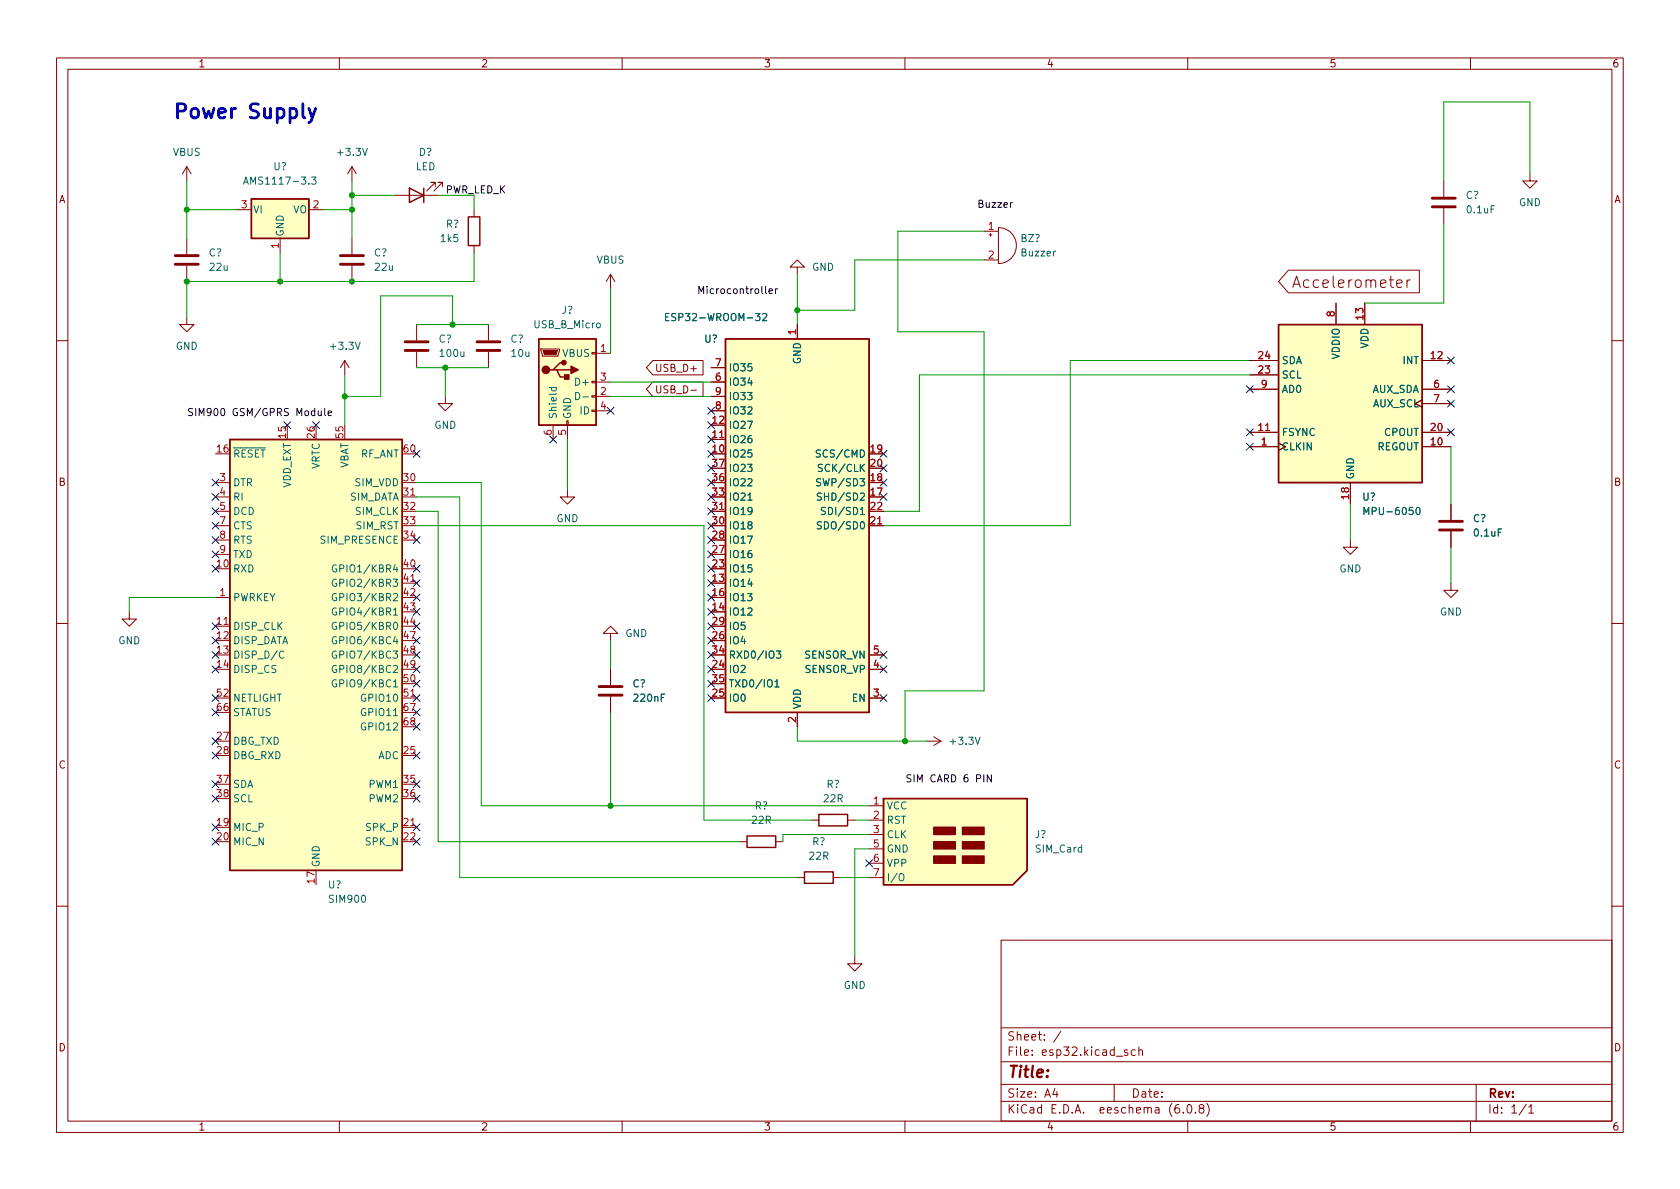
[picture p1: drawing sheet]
<svg xmlns="http://www.w3.org/2000/svg" width="297mm" height="210mm" viewBox="0 0 297 210" stroke-linecap="round" stroke-linejoin="round" font-family="sans-serif">
<g fill="none" stroke="#840000" stroke-width=".18">
<path d="M10 10.2h277v190.1h-277zM12 12.2h273v186.1h-273zM60 10.2v2M110 10.2v2M160 10.2v2M210 10.2v2M260 10.2v2M33 29.5v2.5M33 29.5l-.7 1.2M33 29.5l.8 1.2M41.9 37.1h2.5M54.6 37.1h2.5"/>
<path d="M62.2 29.5l-.7 1.2M62.2 29.5v2.5M62.2 29.5l.8 1.2M69.8 34.5h7.7M77 33v-.7h-.8h.8l-1.6 1.5M78.2 33v-.7h-.7h.7l-1.5 1.5M83.8 37.1v1.2M255.3 32v2.8M255.3 36.8v2.8M270.5 30.7v1.3h1.3l-1.3 1.3-1.3-1.3h1.3M33 56.1v1.3h1.3l-1.3 1.3-1.3-1.3h1.3M33 42.2v2.8"/>
<path d="M33 47v2.8M49.5 42.2v2.5M62.2 42.2v2.8M62.2 47v2.8M73.7 57.4v2.8M83.8 43.4v1.3M86.4 57.4v2.8M107.9 48.5l-.7 1.3M107.9 48.5v2.5M107.9 48.5l.8 1.3M141 47.2h1.2l-1.2-1.2-1.3 1.2h1.3v1.3M141 57.4v2.5"/>
<path d="M174 40.9h2.5M174 46h2.5M174.9 41.5h.5M175.1 41.3v.5M176.5 40.3a3.2 3.2 0 0 1 3.2 3.1 3.2 3.2 0 0 1-3.2 3.2zM227.8 47.8h23.2v4h-23.2l-1.7-2zM236.2 53.6v3.8M241.3 53.6v3.8M247 50.2l.9-.2-.1-.4-.6-.1-.2 .3 .1 .9 .1 .1 .6-.1M248.8 49.5v1.3M249.3 49.5a.51 .51 0 0 0-.5 .4M10 60.2h2"/>
<path d="M61 63.7l-.8 1.3M61 63.7v2.6M61 63.7l.7 1.3M73.7 62.2v2.8M78.7 70.1v1.3h1.3l-1.3 1.2-1.2-1.2h1.2M86.4 62.2v2.8M95.6 61.7h3.3v.3l-.2 1h-2.8zM97.8 75.2v2.5M100.2 74.4h.3v.8h-.3zM100.3 75.2v2.5M104.6 72.5h.8v.3h-.8zM104.6 70h.8v.2h-.8z"/>
<path d="M104.6 67.4h.8v.3h-.8zM104.6 62.4h.8v.2h-.8zM105.4 62.5h2.5M105.4 70.1h2.5M105.4 67.6h2.5M105.4 72.6h2.5M115.4 67.6h8.9v2.5h-8.9l-1.1-1.3zM115.4 63.7h8.9v2.6h-8.9l-1.1-1.3zM122.2 69h.9M125.7 70.1h2.6M125.7 67.6h2.6M125.7 72.6h2.6"/>
<path d="M125.7 77.7h2.6M125.7 65h2.6M221 79h5.1M221 76.4h5.1M221 63.7h5.1M221 66.3h5.1M221 68.8h5.1M251.5 70.7l-1.3 .7 1.3 .6M251.5 79h5M251.5 76.4h5M251.5 63.7h5M251.5 68.8h5"/>
<path d="M251.5 71.4h5M285 60.2h2M38.1 85.3h2.5M38.1 87.9h2.5M38.1 90.4h2.5M38.1 93h2.5M38.1 95.5h2.5M38.1 98h2.5M71.1 87.9h2.6M100.3 86.6v1.3h1.3l-1.3 1.2-1.2-1.2h1.2M125.7 90.4h2.6M153.7 93h2.5"/>
<path d="M238.8 95.5v1.3h1.2l-1.2 1.2-1.3-1.2h1.3M238.8 85.3v3.8M256.5 89.1v2.8M256.5 94v2.8M10 110.2h2M22.9 108.2v1.3h1.2l-1.2 1.2-1.3-1.2h1.3M38.1 105.7h2.5M38.1 110.7h2.5M71.1 103.1h2.6M107.9 112h1.3l-1.3-1.3-1.2 1.3h1.2v1.3M107.9 118.4v2.8M153.7 118.4h2.5"/>
<path d="M153.7 115.8h2.5M256.5 103.1v1.3h1.3l-1.3 1.3-1.2-1.3h1.2M285 110.2h2M71.1 123.4h2.6M107.9 123.2v2.8M141 126v2.5M153.7 123.4h2.5M163.8 131.1h2.6M165.1 130.3l1.3 .8M166.4 131.1l-1.3 .7M71.1 146.3h2.6M130.8 148.8h1.3"/>
<path d="M137.2 148.8h1.2M141 155.2h1.2M143.5 145h1.3M147.3 155.2h1.3M149.9 145h1.2M153.7 142.5h2.5M153.7 145h2.5M153.7 147.6h2.5M153.7 150.1h2.5M153.7 152.6h2.5M153.7 155.2h2.5M10 160.2h2"/>
<path d="M151.1 169.2v1.2h1.3l-1.3 1.3-1.2-1.3h1.2M177 166.3h108v32h-108zM285 160.2h2M60 198.3v2M110 198.3v2M160 198.3v2M177 194.8h108M177 191.8h108M177 187.8h108M177 181.8h108M186.5 192.5l-.4 1h1M186.9 193v1"/>
<path d="M187.6 182.4l-1.3 1.9M197 191.8v3M199.4 185.7l-.4-.1-.2 .2 .1 .3 .5 .1v.4h-.6M200.7 185.7l-.4-.1-.3 .3v.4l.1 .3h.6M201.4 185.8l.2-.2 .3 .1 .1 .9M201.4 185.1v1.5M208.4 195.3a.59 .59 0 0 0-.7 .7v.5l.2 .3h.4l.2-.1 .1-.5-.2-.2-.4-.1-.3 .3M209.2 196.7v.1M210 198.3v2M210.1 195.4l.1-.1a.81 .81 0 0 1 .6 .7 .81 .81 0 0 1-.3 .8h-.1a.81 .81 0 0 1-.6-.6 .81 .81 0 0 1 .3-.8zM211.4 196.7v.1M212.3 196l-.3-.3 .1-.2 .2-.2 .4 .1 .2 .2-.1 .2-.7 .2-.1 .3 .1 .4 .2 .1h.3l.3-.3v-.2l-.3-.3"/>
<path d="M213.4 195.1a1.72 1.72 0 0 1 0 2.3M260 198.3v2M261 191.8v6.5M269.9 195.3l-1.3 1.9M270.3 195.8l.4-.5v1.5M270.3 196.8h.9"/>
</g>
<g fill="none" stroke="#840000" stroke-width=".51">
<path d="M253.2 36.6h4.1M253.2 35h4.1M31 46.7h4.1M31 45.2h4.1M60.2 46.7h4.1M60.2 45.2h4.1M71.6 62h4.1M71.6 60.4h4.1M84.3 62h4.1M84.3 60.4h4.1M254.5 93.7h4.1M254.5 92.2h4.1"/>
<path d="M105.9 122.9h4.1M105.9 121.4h4.1"/>
</g>
<g fill="#ffffc2" stroke="#ffffc2" stroke-width=".18">
<path d="M40.6 77.7h30.5v76.2h-30.5z"/>
<path d="M156.2 141.2h25.4v12.7l-2.5 2.6h-22.9z"/>
<path d="M226.1 57.4h25.4v27.9h-25.4z"/>
<path d="M44.4 35.2h10.2v7h-10.2z"/>
<path d="M95.2 59.9h10.2v15.3h-10.2z"/>
<path d="M128.3 59.9h25.4v66.1h-25.4z"/>
</g>
<g fill="none" stroke="#840000" stroke-width=".25">
<path d="M44.4 35.2h10.2v7h-10.2zM72.4 33.3l2.5 1.2-2.5 1.3zM74.9 33.3v2.5M82.8 38.3h2v5.1h-2zM95.2 59.9h10.2v15.3h-10.2zM128.3 59.9h25.4v66.1h-25.4zM226.1 57.4h25.4v27.9h-25.4zM40.6 77.7h30.5v76.2h-30.5zM97.8 65.4h.6l.7 1.3h1.2M98.4 65.4h2.6M99.7 64.1h-.6l-1.3 1.3h-.6M132.1 147.8h5.1v2.1h-5.1z"/>
<path d="M142.2 154.2h5.1v2h-5.1zM144.8 144h5.1v2h-5.1zM156.2 141.2h25.4v12.7l-2.5 2.6h-22.9z"/>
</g>
<g fill="none" stroke="#006464" stroke-width=".18">
<path d="M43.1 32.6l.4-1.3 .4 1.3M43.2 32.2h.6M55.1 31.3h.8l-.4 .5 .3 .1v.6l-.2 .1-.5-.1M117.7 56h.4M118.3 55.4h-.6v1.3h.6M134.8 55.6l.5-.2 .3 .4-.8 .9h.8M97.1 68.5h1.3M97.6 68.5l-.1 .4 .3 .2 .5-.1v-.5M101.8 69.4a.64 .64 0 0 1 .7 .6 .64 .64 0 0 1-.7 .7zM103 70.2h1M145 79.6h-.4l-.2 .1v.3l.5 .3 .1 .3-.2 .2h-.5M59.5 99.9a.59 .59 0 0 0-.8 .6 .59 .59 0 0 0 .8 .6v-.5h-.2"/>
<path d="M132.2 88.5h.8M145.1 84.7l-.5-.1-.2 .2v.3l.6 .3 .1 .3-.2 .2h-.5M145.2 87.2h-.5l-.1 .1v.4l.5 .2 .1 .3-.2 .3-.5-.1M145.2 92.3h-.5l-.1 .1v.3l.5 .3 .1 .3-.2 .2h-.5M145.4 82.2l-.5-.1-.2 .1v.4l.6 .2 .1 .3-.2 .3-.5-.1M145.9 89.8l-.4-.1-.2 .1v.4l.5 .2 .1 .4-.2 .2-.5-.1M241.2 91v-1.3l.4 .9 .4-.9v1.3M250.5 89.8l.2-.1a.68 .68 0 0 1 .4 .7 .68 .68 0 0 1-.4 .6l-.2-.1-.1-.4zM50.2 115.2a.6 .6 0 0 0-.9 .5 .6 .6 0 0 0 .6 .7l.3-.1M59.5 102.5a.59 .59 0 0 0-.8 .6 .59 .59 0 0 0 .8 .5v-.5h-.2M59.5 105a.59 .59 0 0 0-.8 .6 .59 .59 0 0 0 .8 .6v-.5h-.2M59.5 107.6a.59 .59 0 0 0-.8 .5 .59 .59 0 0 0 .8 .6v-.5h-.2"/>
<path d="M59.5 110.1a.59 .59 0 0 0-.8 .6 .59 .59 0 0 0 .8 .6v-.5h-.2M59.5 112.6a.59 .59 0 0 0-.8 .6 .59 .59 0 0 0 .8 .6v-.5h-.2M59.5 115.2a.59 .59 0 0 0-.8 .6 .59 .59 0 0 0 .8 .5v-.5h-.2M59.5 117.7a.59 .59 0 0 0-.8 .6 .59 .59 0 0 0 .8 .6v-.5h-.2M137.3 115.1h.7l-.4 .5 .4 .1v.6l-.2 .1-.5-.1M59.5 120.3a.59 .59 0 0 0-.8 .5 .59 .59 0 0 0 .8 .6v-.5h-.2M137 120.6l.4-.4v1.3M137 121.5h.7M159 154.7l.3-.2a.43 .43 0 0 1 .5 .4v.4a.42 .42 0 0 1-.4 .5 .42 .42 0 0 1-.4-.5z"/>
</g>
<g fill="#840000" stroke="#840000" stroke-width=".25">
<path d="M165.1 151.4h3.8v1.2h-3.8z"/>
<path d="M165.1 148.8h3.8v1.3h-3.8z"/>
<path d="M165.1 146.3h3.8v1.3h-3.8z"/>
<path d="M170.2 151.4h3.8v1.2h-3.8z"/>
<path d="M170.2 148.8h3.8v1.3h-3.8z"/>
<path d="M170.2 146.3h3.8v1.3h-3.8z"/>
<path d="M101 64.8l1.2 .6-1.2 .6z"/>
<path d="M99.8 66.3h.8v.8h-.8z"/>
<circle cx="96.5" cy="65.4" r=".63"/>
<circle cx="99.7" cy="64.1" r=".38"/>
</g>
<path d="M96 62h2.6l-.3 .7h-2z" fill="#840000" stroke="#840000" stroke-width=".18"/>
<path d="M179 35.8l-.3 .3M135.4 50.6v1.1l.1 .2M136 51.5l.6-.1-.1-.3h-.4l-.1 .1v.6h.5M137.1 51.1v.8M137.5 51.1l-.4 .2M56.3 72.7v.7l.3 .1 .2-.1M56.8 72.7v.8M57.4 72.2v1.1l.2 .2M58 73.1l.6-.1v-.3h-.4l-.2 .1 .1 .6h.5M175.3 137v1.3l-.7-1.3v1.3" fill="none" stroke="#0f0f0f" stroke-width=".18"/>
<path d="M54.6 19.2l.6 1.6M55.8 19.2l-.8 2.2-.4 .3" fill="none" stroke="#0000c2" stroke-width=".5"/>
<g fill="none" stroke="#009600" stroke-width=".18">
<path d="M33 32v10.2M33 37.1h8.9M57.1 37.1h5.1M62.2 32v10.2M62.2 34.5h7.6M77.5 34.5h6.3v2.6M255.3 39.6v14h-14M270.5 30.7v-12.7h-15.2v14M49.5 44.7v5.1M73.7 57.4h12.7M80 57.4v-5.1h-12.7v17.8h-6.3M83.8 44.7v5.1h-50.8v6.3"/>
<path d="M107.9 51v11.5M141 48.5v8.9M174 46h-22.9v8.9h-10.1M174 40.9h-15.3v17.8h15.3v63.5h-14v8.9M61 66.3v8.9M73.7 65h12.7M78.7 65v5.1M100.3 77.7v8.9M107.9 70.1h17.8M107.9 67.6h17.8M221 66.3h-58.4v24.1h-6.4M221 63.7h-31.8v29.3h-33"/>
<path d="M256.5 79v10.1M73.7 90.4h3.8v58.4h53.3M73.7 93h50.8v52h19M73.7 85.3h11.4v57.2h68.6M73.7 87.9h7.6v67.3h59.7M238.8 89.1v6.4M256.5 96.8v6.3M38.1 105.7h-15.2v2.5M107.9 113.3v5.1M107.9 126v16.5M141 128.5v2.6h22.8M148.6 155.2h5.1"/>
<path d="M151.1 145h2.6M153.7 147.6h-15.3v1.2M153.7 150.1h-2.6v19.1"/>
</g>
<g fill="none" stroke="#000084" stroke-width=".18">
<path d="M50.2 74.6l1.2 1.2M51.4 74.6l-1.2 1.2M55.3 74.6l1.2 1.2M56.5 74.6l-1.2 1.2M73.1 79.6l1.2 1.3M74.3 79.6l-1.2 1.3M97.2 77.1l1.2 1.2M98.4 77.1l-1.2 1.2M107.3 72l1.3 1.2M108.6 72l-1.3 1.2M125.1 72l1.2 1.2M125.1 74.6l1.2 1.2"/>
<path d="M125.1 77.1l1.2 1.2M125.1 79.6l1.2 1.3M126.3 72l-1.2 1.2M126.3 74.6l-1.2 1.2M126.3 77.1l-1.2 1.2M126.3 79.6l-1.2 1.3M155.6 79.6l1.2 1.3M156.8 79.6l-1.2 1.3M220.4 68.2l1.2 1.2M220.4 78.4l1.2 1.2M220.4 75.8l1.2 1.3M221.6 68.2l-1.2 1.2"/>
<path d="M221.6 78.4l-1.2 1.2M221.6 75.8l-1.2 1.3M255.9 63.1l1.2 1.3M255.9 68.2l1.2 1.2M255.9 70.8l1.2 1.2M255.9 75.8l1.2 1.3M257.1 63.1l-1.2 1.3M257.1 68.2l-1.2 1.2M257.1 70.8l-1.2 1.2M257.1 75.8l-1.2 1.3M37.5 84.7l1.2 1.2M37.5 87.3l1.2 1.2"/>
<path d="M37.5 89.8l1.2 1.2M37.5 97.4l1.2 1.2M37.5 94.9l1.2 1.2M37.5 92.3l1.2 1.3M37.5 100l1.2 1.2M38.7 87.3l-1.2 1.2M38.7 84.7l-1.2 1.2M38.7 92.3l-1.2 1.3M38.7 89.8l-1.2 1.2M38.7 97.4l-1.2 1.2M38.7 94.9l-1.2 1.2M38.7 100l-1.2 1.2"/>
<path d="M73.1 94.9l1.2 1.2M73.1 100l1.2 1.2M74.3 94.9l-1.2 1.2M74.3 100l-1.2 1.2M125.1 100l1.2 1.2M125.1 97.4l1.2 1.2M125.1 94.9l1.2 1.2M125.1 92.3l1.2 1.3M125.1 82.2l1.2 1.2M125.1 89.8l1.2 1.2M125.1 84.7l1.2 1.2M125.1 87.3l1.2 1.2"/>
<path d="M126.3 100l-1.2 1.2M126.3 97.4l-1.2 1.2M126.3 94.9l-1.2 1.2M126.3 92.3l-1.2 1.3M126.3 82.2l-1.2 1.2M126.3 89.8l-1.2 1.2M126.3 84.7l-1.2 1.2M126.3 87.3l-1.2 1.2M155.6 82.2l1.2 1.2M155.6 87.3l1.2 1.2M155.6 84.7l1.2 1.2M156.8 82.2l-1.2 1.2"/>
<path d="M156.8 87.3l-1.2 1.2M156.8 84.7l-1.2 1.2M37.5 112.7l1.2 1.2M37.5 110.1l1.2 1.2M37.5 117.7l1.2 1.3M37.5 115.2l1.2 1.2M38.7 115.2l-1.2 1.2M38.7 112.7l-1.2 1.2M38.7 110.1l-1.2 1.2M38.7 117.7l-1.2 1.3M73.1 110.1l1.2 1.2M73.1 112.7l1.2 1.2"/>
<path d="M73.1 102.5l1.2 1.2M73.1 105l1.2 1.3M73.1 107.6l1.2 1.2M73.1 115.2l1.2 1.2M73.1 117.7l1.2 1.3M74.3 110.1l-1.2 1.2M74.3 112.7l-1.2 1.2M74.3 102.5l-1.2 1.2M74.3 105l-1.2 1.3M74.3 107.6l-1.2 1.2M74.3 115.2l-1.2 1.2M74.3 117.7l-1.2 1.3"/>
<path d="M125.1 112.7l1.2 1.2M125.1 117.7l1.2 1.3M125.1 115.2l1.2 1.2M125.1 110.1l1.2 1.2M125.1 107.6l1.2 1.2M125.1 105l1.2 1.3M125.1 102.5l1.2 1.2M126.3 110.1l-1.2 1.2M126.3 117.7l-1.2 1.3M126.3 112.7l-1.2 1.2M126.3 115.2l-1.2 1.2M126.3 107.6l-1.2 1.2"/>
<path d="M126.3 105l-1.2 1.3M126.3 102.5l-1.2 1.2M155.6 117.7l1.2 1.3M155.6 115.2l1.2 1.2M156.8 117.7l-1.2 1.3M156.8 115.2l-1.2 1.2M37.5 122.8l1.2 1.2M37.5 125.4l1.2 1.2M37.5 130.4l1.2 1.3M37.5 133l1.2 1.2M37.5 138.1l1.2 1.2M38.7 122.8l-1.2 1.2"/>
<path d="M38.7 125.4l-1.2 1.2M38.7 130.4l-1.2 1.3M38.7 133l-1.2 1.2M38.7 138.1l-1.2 1.2M73.1 120.3l1.2 1.2M73.1 122.8l1.2 1.2M73.1 125.4l1.2 1.2M73.1 127.9l1.2 1.2M73.1 133l1.2 1.2M73.1 138.1l1.2 1.2M74.3 120.3l-1.2 1.2M74.3 122.8l-1.2 1.2"/>
<path d="M74.3 125.4l-1.2 1.2M74.3 127.9l-1.2 1.2M74.3 133l-1.2 1.2M74.3 138.1l-1.2 1.2M125.1 120.3l1.2 1.2M125.1 122.8l1.2 1.2M126.3 120.3l-1.2 1.2M126.3 122.8l-1.2 1.2M155.6 122.8l1.2 1.2M156.8 122.8l-1.2 1.2M37.5 145.7l1.2 1.2M37.5 148.2l1.2 1.2"/>
<path d="M37.5 140.6l1.2 1.2M38.7 145.7l-1.2 1.2M38.7 148.2l-1.2 1.2M38.7 140.6l-1.2 1.2M73.1 148.2l1.2 1.2M73.1 140.6l1.2 1.2M73.1 145.7l1.2 1.2M74.3 148.2l-1.2 1.2M74.3 140.6l-1.2 1.2M74.3 145.7l-1.2 1.2M153.1 152l1.2 1.3M154.3 152l-1.2 1.3"/>
</g>
<g fill="#009600" stroke="#009600" stroke-width=".18">
<circle cx="33" cy="37.1" r=".46"/>
<circle cx="33" cy="49.8" r=".46"/>
<circle cx="62.2" cy="34.5" r=".46"/>
<circle cx="62.2" cy="37.1" r=".46"/>
<circle cx="49.5" cy="49.8" r=".46"/>
<circle cx="62.2" cy="49.8" r=".46"/>
<circle cx="160" cy="131.1" r=".46"/>
<circle cx="107.9" cy="142.5" r=".46"/>
<circle cx="80" cy="57.4" r=".46"/>
<circle cx="141" cy="54.9" r=".46"/>
<circle cx="78.7" cy="65" r=".46"/>
<circle cx="61" cy="70.1" r=".46"/>
</g>
<text font-size="3.5" fill="#0000c2" x="30.5" y="21">Power Supply</text>
<g font-size="2.8" fill="#840000">
<text x="228.3" y="50.9">Accelerometer</text>
<text x="178" y="190.6">Title:</text>
</g>
<g font-size="2.1" fill="#840000">
<text x="178" y="184">Sheet: /</text>
<text x="178" y="186.7">File: esp32.kicad_sch</text>
<text x="178" y="196.9">KiCad E.D.A. eeschema (6.0.8)</text>
<text x="178" y="194.1">Size: A4</text>
<text x="200" y="194.1">Date:</text>
<text x="263" y="194.1">Rev:</text>
<text x="263" y="196.9">Id: 1/1</text>
</g>
<g font-size="1.8" fill="#840000">
<text x="35" y="11.9">1</text>
<text x="85" y="11.9">2</text>
<text x="135" y="11.9">3</text>
<text x="185" y="11.9">4</text>
<text x="235" y="11.9">5</text>
<text x="285" y="11.9">6</text>
<text x="10.3" y="35.9">A</text>
<text x="285.3" y="35.9">A</text>
<text x="115.7" y="65.7">USB_D+</text>
<text x="115.7" y="69.6">USB_D-</text>
<text x="10.3" y="85.9">B</text>
<text x="285.3" y="85.9">B</text>
<text x="10.3" y="135.9">C</text>
<text x="285.3" y="135.9">C</text>
<text x="10.3" y="185.9">D</text>
<text x="285.3" y="185.9">D</text>
<text x="35" y="199.9">1</text>
<text x="85" y="199.9">2</text>
<text x="135" y="199.9">3</text>
<text x="185" y="199.9">4</text>
<text x="235" y="199.9">5</text>
<text x="285" y="199.9">6</text>
</g>
<g font-size="1.8" fill="#006464">
<text x="30.6" y="27.6">VBUS</text>
<text x="59.9" y="27.6">+3.3V</text>
<text x="74.1" y="27.6">D?</text>
<text x="44.1" y="32.6">AMS1117-3.3</text>
<text x="48.4" y="30.1">U?</text>
<text x="73.5" y="30.1">LED</text>
<text x="259.2" y="35.2">C?</text>
<text x="44.7" y="37.7">VI</text>
<text x="50.2" y="41.9" transform="rotate(-90 50.2 41.9)">GND</text>
<text x="51.8" y="37.7">VO</text>
<text x="78.8" y="40.3">R?</text>
<text x="259.5" y="37.7">0.1uF</text>
<text x="268.5" y="36.4">GND</text>
<text x="36.9" y="45.3">C?</text>
<text x="37.2" y="47.9">22u</text>
<text x="66.1" y="45.3">C?</text>
<text x="66.4" y="47.9">22u</text>
<text x="78" y="42.8">1k5</text>
<text x="105.5" y="46.6">VBUS</text>
<text x="143.6" y="47.9">GND</text>
<text x="180.5" y="42.8">BZ?</text>
<text x="180.7" y="45.3">Buzzer</text>
<text x="94.5" y="58">USB_B_Micro</text>
<text x="99.3" y="55.5">J?</text>
<text x="118.7" y="56.8">ESP32-WROOM-32</text>
<text x="31.1" y="61.8">GND</text>
<text x="58.6" y="61.8">+3.3V</text>
<text x="77.5" y="60.6">C?</text>
<text x="77.9" y="63.1">100u</text>
<text x="90.2" y="60.6">C?</text>
<text x="90.5" y="63.1">10u</text>
<text x="99.5" y="63.1">VBUS</text>
<text x="124.5" y="60.6">U?</text>
<text x="128.8" y="65.7">IO35</text>
<text x="141.6" y="64.4" transform="rotate(-90 141.6 64.4)">GND</text>
<text x="226.6" y="64.4">SDA</text>
<text x="236.9" y="63.5" transform="rotate(-90 236.9 63.5)">VDDIO</text>
<text x="241.9" y="61.6" transform="rotate(-90 241.9 61.6)">VDD</text>
<text x="248.1" y="64.4">INT</text>
<text x="102.1" y="68.2">D+</text>
<text x="128.8" y="68.2">IO34</text>
<text x="128.8" y="70.7">IO33</text>
<text x="226.6" y="66.9">SCL</text>
<text x="226.6" y="69.5">AD0</text>
<text x="242.5" y="69.5">AUX_SDA</text>
<text x="76.8" y="75.8">GND</text>
<text x="98.4" y="74.2" transform="rotate(-90 98.4 74.2)">Shield</text>
<text x="101" y="74.2" transform="rotate(-90 101 74.2)">GND</text>
<text x="102.6" y="73.3">ID</text>
<text x="128.8" y="75.8">IO27</text>
<text x="128.8" y="73.3">IO32</text>
<text x="226.6" y="77.1">FSYNC</text>
<text x="242.7" y="72">AUX_SCL</text>
<text x="244.8" y="77.1">CPOUT</text>
<text x="41.1" y="80.9">~{RESET}</text>
<text x="56.5" y="83" transform="rotate(-90 56.5 83)">VRTC</text>
<text x="61.6" y="83" transform="rotate(-90 61.6 83)">VBAT</text>
<text x="63.6" y="80.9">RF_ANT</text>
<text x="128.8" y="80.9">IO25</text>
<text x="128.8" y="78.4">IO26</text>
<text x="128.8" y="83.4">IO23</text>
<text x="145" y="80.9">SCS/CMD</text>
<text x="145.3" y="83.4">SCK/CLK</text>
<text x="226.6" y="79.6">CLKIN</text>
<text x="243.4" y="79.6">REGOUT</text>
<text x="41.1" y="86">DTR</text>
<text x="41.1" y="88.5">RI</text>
<text x="51.4" y="86.4" transform="rotate(-90 51.4 86.4)">VDD_EXT</text>
<text x="61.6" y="88.5">SIM_DATA</text>
<text x="62.7" y="86">SIM_VDD</text>
<text x="128.8" y="88.5">IO21</text>
<text x="128.8" y="86">IO22</text>
<text x="145.2" y="86">SWP/SD3</text>
<text x="145.5" y="88.5">SHD/SD2</text>
<text x="239.4" y="84.8" transform="rotate(-90 239.4 84.8)">GND</text>
<text x="240.9" y="88.5">U?</text>
<text x="41.1" y="91.1">DCD</text>
<text x="41.1" y="93.6">CTS</text>
<text x="62.8" y="91.1">SIM_CLK</text>
<text x="62.9" y="93.6">SIM_RST</text>
<text x="98.4" y="92.3">GND</text>
<text x="128.8" y="93.6">IO18</text>
<text x="128.8" y="91.1">IO19</text>
<text x="145.4" y="93.6">SDO/SD0</text>
<text x="146.3" y="91.1">SDI/SD1</text>
<text x="241.9" y="91.1">MPU-6050</text>
<text x="260.4" y="92.3">C?</text>
<text x="260.8" y="94.9">0.1uF</text>
<text x="41.1" y="101.2">RXD</text>
<text x="41.1" y="96.1">RTS</text>
<text x="41.1" y="98.7">TXD</text>
<text x="56.8" y="96.1">SIM_PRESENCE</text>
<text x="59.9" y="101.2">GPIO1/KBR4</text>
<text x="128.8" y="101.2">IO15</text>
<text x="128.8" y="98.7">IO16</text>
<text x="128.8" y="96.1">IO17</text>
<text x="236.8" y="101.2">GND</text>
<text x="41.1" y="106.3">PWRKEY</text>
<text x="59.9" y="103.8">GPIO2/KBR3</text>
<text x="59.9" y="106.3">GPIO3/KBR2</text>
<text x="128.8" y="103.8">IO14</text>
<text x="128.8" y="106.3">IO13</text>
<text x="20.9" y="113.9">GND</text>
<text x="41.1" y="111.4">DISP_CLK</text>
<text x="41.1" y="113.9">DISP_DATA</text>
<text x="59.9" y="108.8">GPIO4/KBR1</text>
<text x="59.9" y="111.4">GPIO5/KBR0</text>
<text x="59.9" y="113.9">GPIO6/KBC4</text>
<text x="110.5" y="112.6">GND</text>
<text x="128.8" y="108.8">IO12</text>
<text x="128.8" y="113.9">IO4</text>
<text x="128.8" y="111.4">IO5</text>
<text x="254.6" y="108.8">GND</text>
<text x="41.1" y="116.5">DISP_D/C</text>
<text x="41.1" y="119">DISP_CS</text>
<text x="59.9" y="116.5">GPIO7/KBC3</text>
<text x="59.9" y="119">GPIO8/KBC2</text>
<text x="128.8" y="119">IO2</text>
<text x="128.8" y="116.5">RXD0/IO3</text>
<text x="142.3" y="116.5">SENSOR_VN</text>
<text x="142.3" y="119">SENSOR_VP</text>
<text x="41.1" y="124.1">NETLIGHT</text>
<text x="59.9" y="121.5">GPIO9/KBC1</text>
<text x="64.2" y="124.1">GPIO10</text>
<text x="111.8" y="121.5">C?</text>
<text x="112.2" y="124.1">220nF</text>
<text x="128.8" y="124.1">IO0</text>
<text x="128.8" y="121.5">TXD0/IO1</text>
<text x="141.6" y="125.5" transform="rotate(-90 141.6 125.5)">VDD</text>
<text x="150.7" y="124.1">EN</text>
<text x="41.1" y="131.7">DBG_TXD</text>
<text x="41.1" y="126.6">STATUS</text>
<text x="64.2" y="126.6">GPIO11</text>
<text x="64.2" y="129.2">GPIO12</text>
<text x="168.2" y="131.7">+3.3V</text>
<text x="41.1" y="134.2">DBG_RXD</text>
<text x="66.8" y="134.2">ADC</text>
<text x="41.1" y="139.3">SDA</text>
<text x="41.1" y="141.9">SCL</text>
<text x="65.3" y="139.3">PWM1</text>
<text x="65.3" y="141.9">PWM2</text>
<text x="133.4" y="143.1">R?</text>
<text x="145.7" y="141.9">22R</text>
<text x="146.1" y="139.3">R?</text>
<text x="156.7" y="143.1">VCC</text>
<text x="41.1" y="146.9">MIC_P</text>
<text x="41.1" y="149.5">MIC_N</text>
<text x="64.7" y="149.5">SPK_N</text>
<text x="64.8" y="146.9">SPK_P</text>
<text x="133" y="145.7">22R</text>
<text x="143.6" y="149.5">R?</text>
<text x="156.7" y="145.7">RST</text>
<text x="156.7" y="148.2">CLK</text>
<text x="183" y="148.2">J?</text>
<text x="56.5" y="153.4" transform="rotate(-90 56.5 153.4)">GND</text>
<text x="143.2" y="152">22R</text>
<text x="156.7" y="150.7">GND</text>
<text x="156.7" y="153.3">VPP</text>
<text x="156.7" y="155.8">I/O</text>
<text x="183.2" y="150.7">SIM_Card</text>
<text x="58" y="157.1">U?</text>
<text x="58.4" y="159.6">SIM900</text>
<text x="149.2" y="174.9">GND</text>
</g>
<g font-size="1.8" fill="#0f0f0f">
<text x="78.7" y="34.2">PWR_LED_K</text>
<text x="172.7" y="36.7">Buzzer</text>
<text x="123.2" y="52">Microcontroller</text>
<text x="33" y="73.6">SIM900 GSM/GPRS Module</text>
<text x="160" y="138.3">SIM CARD 6 PIN</text>
</g>
<g font-size="1.8" fill="#a90000">
<text x="42.7" y="36.8">3</text>
<text x="55.4" y="36.8">2</text>
<text x="174.8" y="40.6">1</text>
<text x="49.3" y="43.9" transform="rotate(-90 49.3 43.9)">1</text>
<text x="174.8" y="45.7">2</text>
<text x="140.7" y="59.2" transform="rotate(-90 140.7 59.2)">1</text>
<text x="236" y="56" transform="rotate(-90 236 56)">8</text>
<text x="241" y="56.5" transform="rotate(-90 241 56.5)">13</text>
<text x="106.2" y="62.2">1</text>
<text x="126.5" y="64.8">7</text>
<text x="222.5" y="63.5">24</text>
<text x="253" y="63.5">12</text>
<text x="106.2" y="69.8">2</text>
<text x="106.2" y="67.3">3</text>
<text x="126.5" y="67.3">6</text>
<text x="126.5" y="69.8">9</text>
<text x="222.5" y="66">23</text>
<text x="223" y="68.6">9</text>
<text x="253.5" y="68.6">6</text>
<text x="253.5" y="71.1">7</text>
<text x="50.5" y="77.4" transform="rotate(-90 50.5 77.4)">15</text>
<text x="55.6" y="77.4" transform="rotate(-90 55.6 77.4)">26</text>
<text x="60.7" y="77.4" transform="rotate(-90 60.7 77.4)">55</text>
<text x="97.5" y="76.9" transform="rotate(-90 97.5 76.9)">6</text>
<text x="100.1" y="76.9" transform="rotate(-90 100.1 76.9)">5</text>
<text x="106.2" y="72.4">4</text>
<text x="126" y="77.5">11</text>
<text x="126" y="74.9">12</text>
<text x="126.5" y="72.4">8</text>
<text x="222.5" y="76.2">11</text>
<text x="253" y="76.2">20</text>
<text x="38.4" y="80">16</text>
<text x="71.4" y="80">60</text>
<text x="126" y="80">10</text>
<text x="126" y="82.5">37</text>
<text x="154" y="80">19</text>
<text x="154" y="82.5">20</text>
<text x="223" y="78.7">1</text>
<text x="253" y="78.7">10</text>
<text x="38.9" y="85.1">3</text>
<text x="38.9" y="87.6">4</text>
<text x="71.4" y="85.1">30</text>
<text x="71.4" y="87.6">31</text>
<text x="126" y="87.6">33</text>
<text x="126" y="85.1">36</text>
<text x="154" y="87.6">17</text>
<text x="154" y="85.1">18</text>
<text x="238.5" y="88.2" transform="rotate(-90 238.5 88.2)">18</text>
<text x="38.9" y="90.2">5</text>
<text x="38.9" y="92.7">7</text>
<text x="38.9" y="95.2">8</text>
<text x="71.4" y="90.2">32</text>
<text x="71.4" y="92.7">33</text>
<text x="71.4" y="95.2">34</text>
<text x="126" y="95.2">28</text>
<text x="126" y="92.7">30</text>
<text x="126" y="90.2">31</text>
<text x="154" y="92.7">21</text>
<text x="154" y="90.2">22</text>
<text x="38.4" y="100.3">10</text>
<text x="38.9" y="97.8">9</text>
<text x="71.4" y="100.3">40</text>
<text x="126" y="100.3">23</text>
<text x="126" y="97.8">27</text>
<text x="38.9" y="105.4">1</text>
<text x="71.4" y="102.9">41</text>
<text x="71.4" y="105.4">42</text>
<text x="71.4" y="107.9">43</text>
<text x="126" y="102.9">13</text>
<text x="126" y="107.9">14</text>
<text x="126" y="105.4">16</text>
<text x="38.4" y="110.5">11</text>
<text x="38.4" y="113">12</text>
<text x="71.4" y="110.5">44</text>
<text x="71.4" y="113">47</text>
<text x="126" y="113">26</text>
<text x="126" y="110.5">29</text>
<text x="38.4" y="115.6">13</text>
<text x="38.4" y="118.1">14</text>
<text x="71.4" y="115.6">48</text>
<text x="71.4" y="118.1">49</text>
<text x="126" y="118.1">24</text>
<text x="126" y="115.6">34</text>
<text x="154.4" y="118.1">4</text>
<text x="154.4" y="115.6">5</text>
<text x="38.4" y="123.2">52</text>
<text x="38.4" y="125.7">66</text>
<text x="71.4" y="120.6">50</text>
<text x="71.4" y="123.2">51</text>
<text x="71.4" y="125.7">67</text>
<text x="126" y="123.2">25</text>
<text x="126" y="120.6">35</text>
<text x="154.4" y="123.2">3</text>
<text x="38.4" y="130.8">27</text>
<text x="71.4" y="128.3">68</text>
<text x="140.7" y="127.7" transform="rotate(-90 140.7 127.7)">2</text>
<text x="38.4" y="133.3">28</text>
<text x="71.4" y="133.3">25</text>
<text x="38.4" y="138.4">37</text>
<text x="38.4" y="141">38</text>
<text x="71.4" y="138.4">35</text>
<text x="71.4" y="141">36</text>
<text x="154.4" y="142.2">1</text>
<text x="38.4" y="146">19</text>
<text x="38.4" y="148.6">20</text>
<text x="71.4" y="146">21</text>
<text x="71.4" y="148.6">22</text>
<text x="154.4" y="144.8">2</text>
<text x="154.4" y="147.3">3</text>
<text x="154.4" y="149.9">5</text>
<text x="154.4" y="152.4">6</text>
<text x="154.4" y="154.9">7</text>
<text x="55.6" y="156.2" transform="rotate(-90 55.6 156.2)">17</text>
</g>
</svg>
